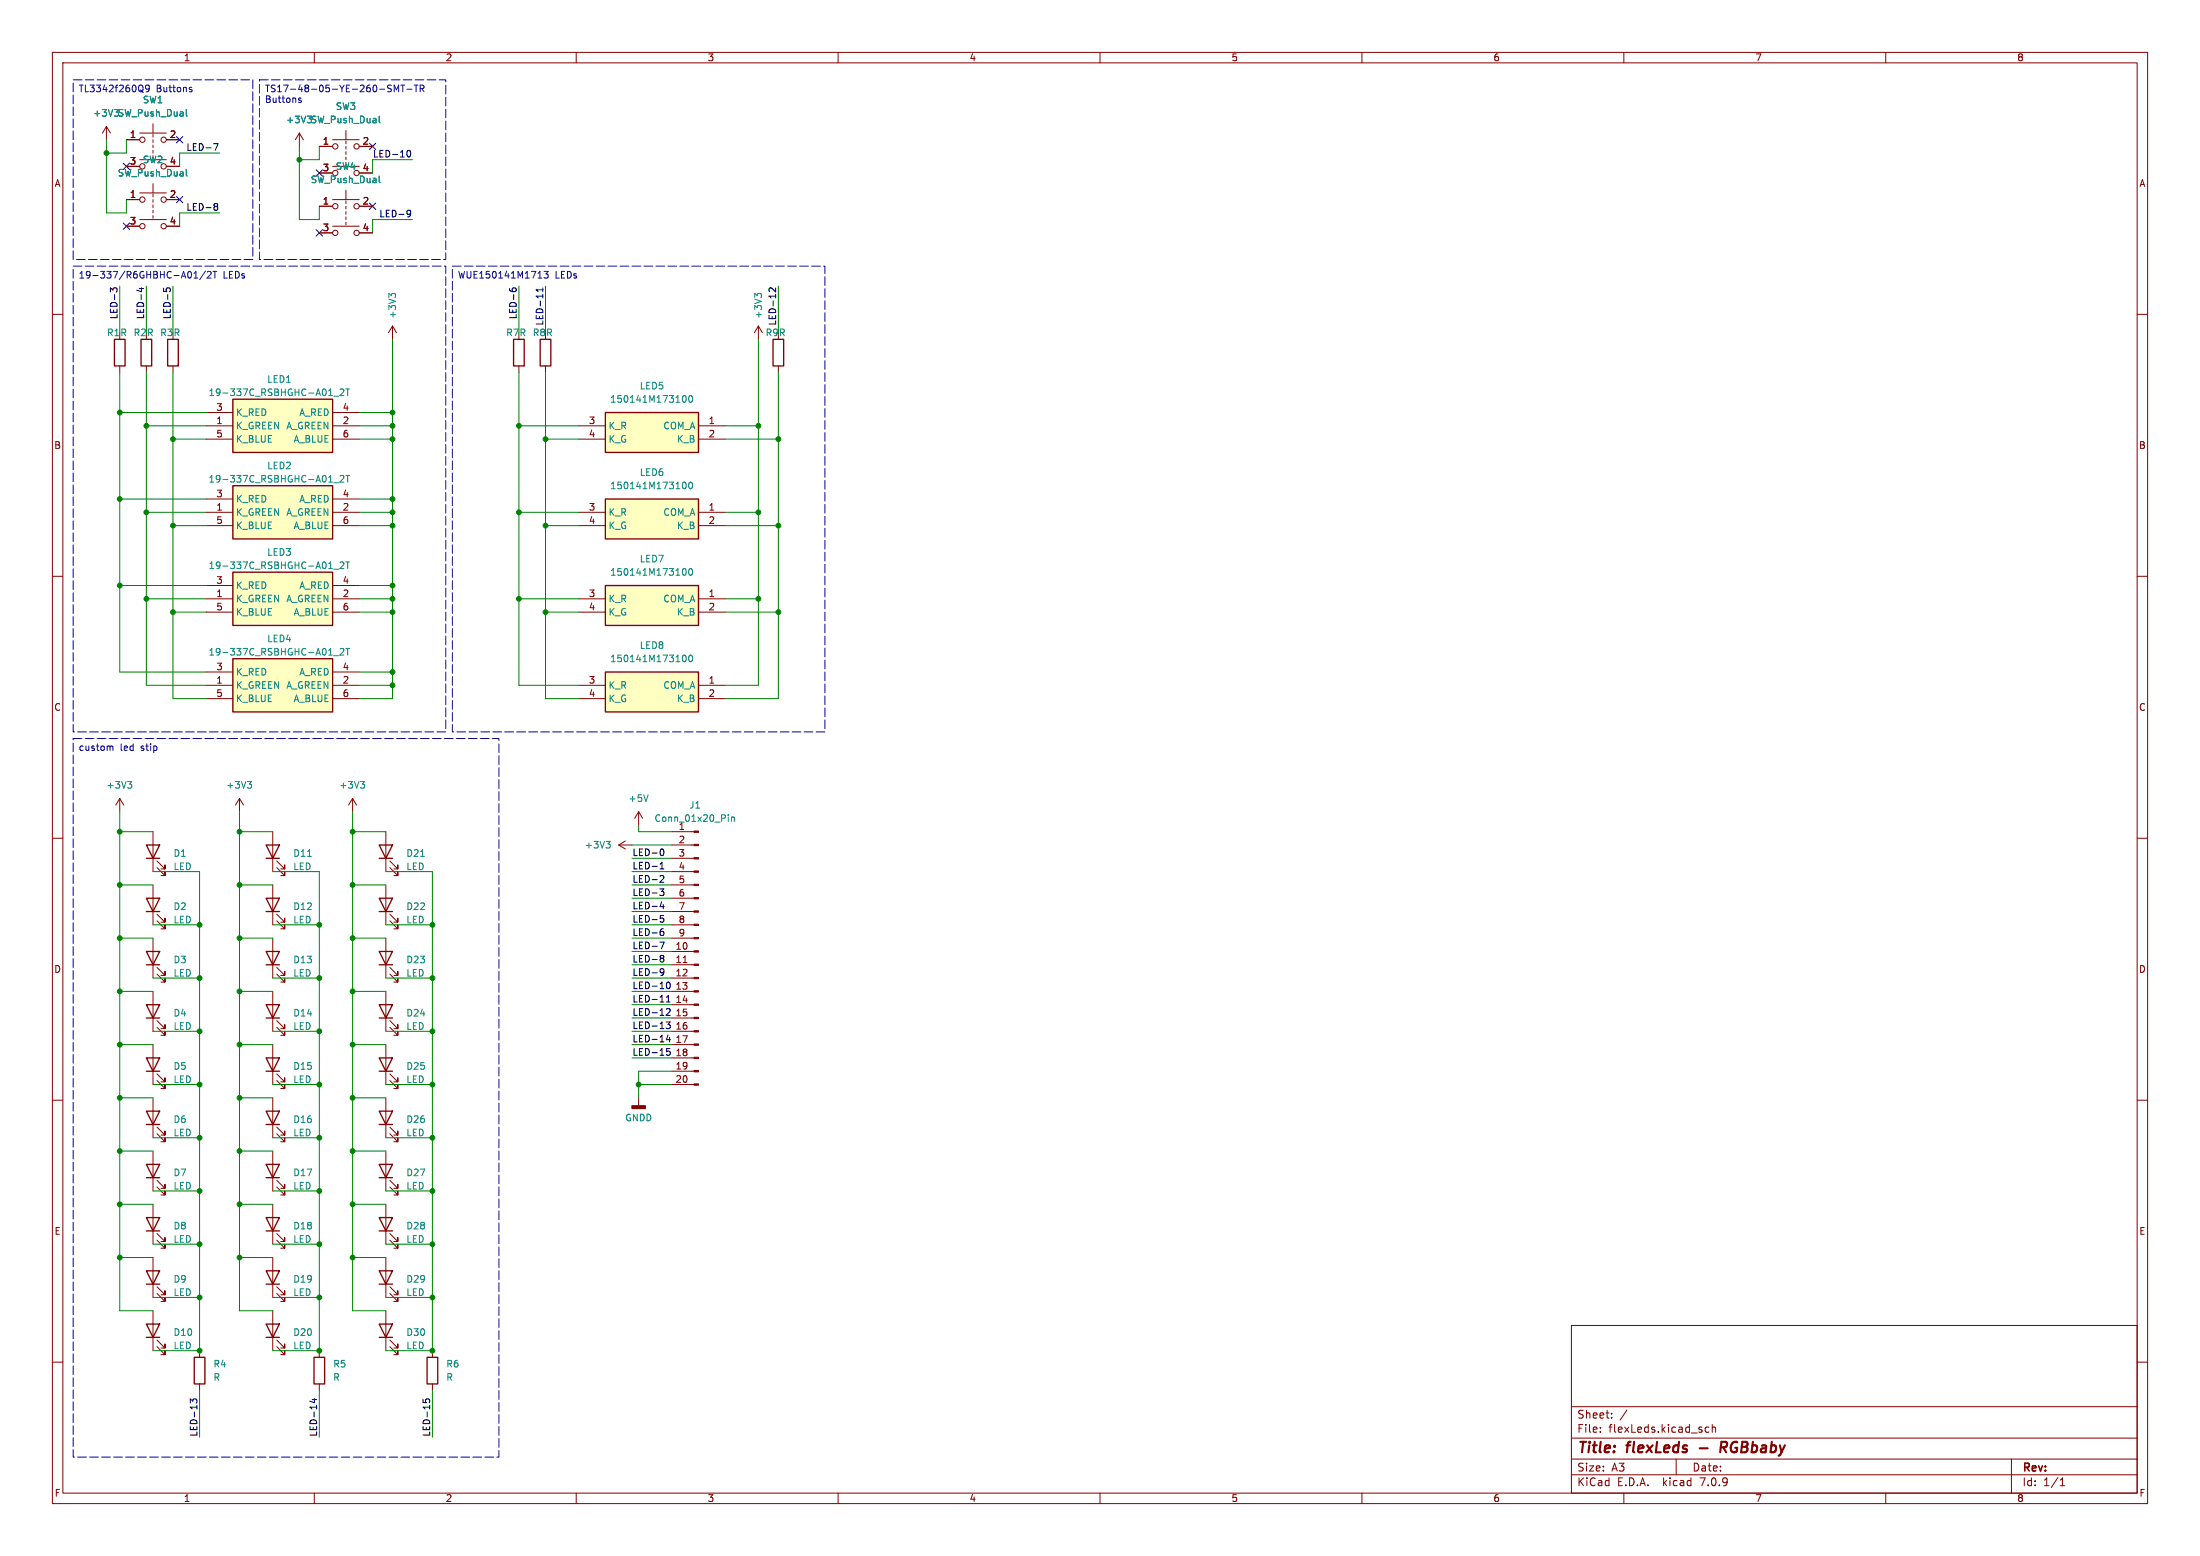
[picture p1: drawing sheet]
<svg xmlns="http://www.w3.org/2000/svg" width="420mm" height="297mm" viewBox="0 0 420 297" stroke-linecap="round" stroke-linejoin="round" font-family="sans-serif">
<g fill="none" stroke="#840000" stroke-width=".19">
<path d="M10 10h400v277h-400zM12 12h396v273h-396zM60 10v2M110 10v2M160 10v2M210 10v2M260 10v2M310 10v2M360 10v2M20.3 24.1l-.7 1.3M20.3 24.1v2.6M20.3 24.1l.8 1.3"/>
<path d="M24.1 31.8h2.6M24.1 26.7h2.6M24.1 38.1h2.6M26.7 36.8h5M26.7 30.5h5M26.7 25.4h5M29.2 23.6v1.8M29.2 25.7v.5M29.2 26.7v.5M29.2 27.7v.5M29.2 28.7v.5M29.2 35.1v1.7"/>
<path d="M29.2 37.1v.5M29.2 38.1v.5M29.2 39.1v.5M31.7 31.8h2.6M31.7 26.7h2.6M31.7 38.1h2.6M57.1 25.4l-.7 1.3M57.1 25.4v2.5M57.1 25.4l.8 1.3M61 27.9h2.5M61 33h2.5M61 39.4h2.5"/>
<path d="M63.5 31.8h5.1M63.5 26.7h5.1M63.5 38.1h5.1M66 24.9v1.8M66 26.9v.5M66 27.9v.5M66 29v.5M66 30v.5M66 36.3v1.8M66 38.4v.5M66 39.4v.5M68.6 27.9h2.5"/>
<path d="M68.6 33h2.5M68.6 39.4h2.5M10 60h2M24.1 43.2h2.6M26.7 41.9h5M29.2 40.1v.5M29.2 41.1v.6M31.7 43.2h2.6M61 44.5h2.5M63.5 43.2h5.1M66 40.4v.5M66 41.4v.5"/>
<path d="M66 42.4v.5M68.6 44.5h2.5M408 60h2M22.9 69.9v1.2M27.9 69.9v1.2M33 69.9v1.2M39.4 78.7h5M63.5 78.7h5.1M74.9 62.2l.8 1.3M74.9 62.2v2.6M74.9 62.2l-.7 1.3M99.1 69.9v1.2"/>
<path d="M104.1 69.9v1.2M144.8 62.2l.7 1.3M144.8 62.2v2.6M144.8 62.2l-.8 1.3M148.6 69.9v1.2M39.4 81.3h5M39.4 83.8h5M39.4 97.8h5M39.4 95.3h5M63.5 81.3h5.1M63.5 83.8h5.1M63.5 97.8h5.1"/>
<path d="M63.5 95.3h5.1M110.5 81.3h5.1M110.5 83.8h5.1M110.5 97.8h5.1M133.3 81.3h5.1M133.3 83.8h5.1M133.3 97.8h5.1M10 110h2M39.4 114.3h5M39.4 111.8h5M39.4 116.8h5M39.4 100.3h5"/>
<path d="M63.5 114.3h5.1M63.5 111.8h5.1M63.5 116.8h5.1M63.5 100.3h5.1M110.5 114.3h5.1M110.5 116.8h5.1M110.5 100.3h5.1M133.3 114.3h5.1M133.3 116.8h5.1M133.3 100.3h5.1M408 110h2M39.4 130.8h5"/>
<path d="M39.4 128.3h5M39.4 133.4h5M63.5 130.8h5.1M63.5 128.3h5.1M63.5 133.4h5.1M110.5 130.8h5.1M110.5 133.4h5.1M133.3 130.8h5.1M133.3 133.4h5.1M10 160h2M22.9 152.4v2.5M22.9 152.4l.7 1.3"/>
<path d="M22.9 152.4l-.8 1.3M29.2 158.8v7.6M45.7 152.4l.8 1.3M45.7 152.4v2.5M45.7 152.4l-.7 1.3M52.1 158.8v7.6M67.3 152.4l.8 1.3M67.3 152.4v2.5M67.3 152.4l-.8 1.3M73.7 158.8v7.6M121.9 154.9v2.6M121.9 154.9l-.7 1.3"/>
<path d="M121.9 154.9l.8 1.3M128.3 158.8h4.2M408 160h2M29.2 168.9v7.6M29.2 179.1v7.6M30 165.6l1.5 1.5v-.7v.7h-.8M30 164.3l1.5 1.6v-.8v.8h-.8M30 175.8l1.5 1.5v-.8v.8h-.8M30 174.5l1.5 1.5v-.7v.7h-.8M52.1 168.9v7.6M52.1 179.1v7.6M52.8 165.6l1.6 1.5v-.7v.7h-.8"/>
<path d="M52.8 164.3l1.6 1.6v-.8v.8h-.8M52.8 175.8l1.6 1.5v-.8v.8h-.8M52.8 174.5l1.6 1.5v-.7v.7h-.8M73.7 168.9v7.6M73.7 179.1v7.6M74.4 165.6l1.5 1.5v-.7v.7h-.7M74.4 164.3l1.5 1.6v-.8v.8h-.7M74.4 175.8l1.5 1.5v-.8v.8h-.7M74.4 174.5l1.5 1.5v-.7v.7h-.7M118.1 161.3l1.3 .8M118.1 161.3h2.5M119.4 160.5l-1.3 .8"/>
<path d="M128.3 161.3h4.2M128.3 179.1h4.2M128.3 176.5h4.2M128.3 174h4.2M128.3 171.5h4.2M128.3 168.9h4.2M128.3 166.4h4.2M128.3 163.8h4.2M29.2 189.2v7.7M29.2 199.4v7.6M30 196.1l1.5 1.5v-.7v.7h-.8M30 194.8l1.5 1.5v-.7v.7h-.8"/>
<path d="M30 185.9l1.5 1.6v-.8v.8h-.8M30 184.7l1.5 1.5v-.8v.8h-.8M52.1 189.2v7.7M52.1 199.4v7.6M52.8 185.9l1.6 1.6v-.8v.8h-.8M52.8 184.7l1.6 1.5v-.8v.8h-.8M52.8 196.1l1.6 1.5v-.7v.7h-.8M52.8 194.8l1.6 1.5v-.7v.7h-.8M73.7 189.2v7.7M73.7 199.4v7.6M74.4 196.1l1.5 1.5v-.7v.7h-.7M74.4 194.8l1.5 1.5v-.7v.7h-.7"/>
<path d="M74.4 185.9l1.5 1.6v-.8v.8h-.7M74.4 184.7l1.5 1.5v-.8v.8h-.7M128.3 199.4h4.2M128.3 196.9h4.2M128.3 194.3h4.2M128.3 191.8h4.2M128.3 189.2h4.2M128.3 186.7h4.2M128.3 184.2h4.2M128.3 181.6h4.2M130.4 183.7h.7M10 210h2"/>
<path d="M29.2 209.6v7.6M29.2 219.7v7.6M30 206.2l1.5 1.6v-.8v.8h-.8M30 205l1.5 1.5v-.8v.8h-.8M30 216.4l1.5 1.5v-.7v.7h-.8M30 215.1l1.5 1.6v-.8v.8h-.8M52.1 209.6v7.6M52.1 219.7v7.6M52.8 206.2l1.6 1.6v-.8v.8h-.8M52.8 205l1.6 1.5v-.8v.8h-.8M52.8 216.4l1.6 1.5v-.7v.7h-.8M52.8 215.1l1.6 1.6v-.8v.8h-.8"/>
<path d="M73.7 209.6v7.6M73.7 219.7v7.6M74.4 206.2l1.5 1.6v-.8v.8h-.7M74.4 205l1.5 1.5v-.8v.8h-.7M74.4 216.4l1.5 1.5v-.7v.7h-.7M74.4 215.1l1.5 1.6v-.8v.8h-.7M121.9 209.6v1.5M128.3 207h4.2M128.3 204.5h4.2M128.3 201.9h4.2M408 210h2M29.2 229.9v7.6"/>
<path d="M30 226.6l1.5 1.5v-.8v.8h-.8M30 225.3l1.5 1.5v-.7v.7h-.8M30 236.7l1.5 1.6v-.8v.8h-.8M30 235.5l1.5 1.5v-.8v.8h-.8M52.1 229.9v7.6M52.8 236.7l1.6 1.6v-.8v.8h-.8M52.8 235.5l1.6 1.5v-.8v.8h-.8M52.8 226.6l1.6 1.5v-.8v.8h-.8M52.8 225.3l1.6 1.5v-.7v.7h-.8M73.7 229.9v7.6M74.4 236.7l1.5 1.6v-.8v.8h-.7M74.4 235.5l1.5 1.5v-.8v.8h-.7"/>
<path d="M74.4 226.6l1.5 1.5v-.8v.8h-.7M74.4 225.3l1.5 1.5v-.7v.7h-.7M10 260h2M29.2 240v7.6M29.2 250.2v7.6M30 246.9l1.5 1.5v-.8v.8h-.8M30 245.6l1.5 1.5v-.7v.7h-.8M30 257l1.5 1.6v-.8v.8h-.8M30 255.8l1.5 1.5v-.8v.8h-.8M38.1 257.8v1.3M52.1 240v7.6M52.1 250.2v7.6"/>
<path d="M52.8 246.9l1.6 1.5v-.8v.8h-.8M52.8 245.6l1.6 1.5v-.7v.7h-.8M52.8 257l1.6 1.6v-.8v.8h-.8M52.8 255.8l1.6 1.5v-.8v.8h-.8M61 257.8v1.3M73.7 240v7.6M73.7 250.2v7.6M74.4 257l1.5 1.6v-.8v.8h-.7M74.4 255.8l1.5 1.5v-.8v.8h-.7M74.4 246.9l1.5 1.5v-.8v.8h-.7M74.4 245.6l1.5 1.5v-.7v.7h-.7M82.5 257.8v1.3"/>
<path d="M300 253h108v32h-108zM408 260h2M38.1 264.2v1.2M61 264.2v1.2M82.5 264.2v1.2M300 278.5h108M300 274.5h108M300 268.5h108M305.5 273.2v.2M305.5 272.5v.1M307.7 270.5v.2M307.7 269.8v.1"/>
<path d="M310.6 269.1l-1.3 1.9M320 278.5v3M326.2 272.5l-.4-.1-.3 .3 .2 .6h.5M326.9 272.5l.2-.1 .3 .1 .1 .9M326.9 271.9v1.5M384 278.5v6.5M60 285v2M110 285v2M160 285v2M210 285v2M260 285v2M300 281.5h108"/>
<path d="M310 285v2M360 285v2M393.3 283.6h.9M393.3 282.5l.4-.4v1.5"/>
<circle cx="27.2" cy="31.8" r=".51"/>
<circle cx="27.2" cy="26.7" r=".51"/>
<circle cx="27.2" cy="38.1" r=".51"/>
<circle cx="31.2" cy="38.1" r=".51"/>
<circle cx="31.2" cy="31.8" r=".51"/>
<circle cx="31.2" cy="26.7" r=".51"/>
<circle cx="64" cy="33" r=".51"/>
<circle cx="64" cy="27.9" r=".51"/>
<circle cx="64" cy="39.4" r=".51"/>
<circle cx="68.1" cy="39.4" r=".51"/>
<circle cx="68.1" cy="27.9" r=".51"/>
<circle cx="68.1" cy="33" r=".51"/>
<circle cx="27.2" cy="43.2" r=".51"/>
<circle cx="31.2" cy="43.2" r=".51"/>
<circle cx="64" cy="44.5" r=".51"/>
<circle cx="68.1" cy="44.5" r=".51"/>
</g>
<path d="M324.5 276.4h1.5M329 276.3l.5 .9M329.4 275.2h-.8l-.2 2M329.5 276.2l-1 .1" fill="none" stroke="#840000" stroke-width=".4"/>
<g fill="none" stroke="#008484" stroke-width=".19">
<path d="M35.6 32.3v1.1l.1 .2M35.6 20.9v1.1l.1 .2M72.4 22.2v1.1l.2 .1M72.4 33.6v1.1l.2 .2M74.7 56.3l.3-.3h.3l.2 .3M74.7 56.4l-.5-.4v.8M144.6 56.4l-.5-.4v.8M144.6 56.3l.2-.3h.3l.3 .3M63.7 75.6h1M64.9 74.4l.5-.2 .2 .4-.7 .9h.7M66 74.2h.7M66.4 74.2v1.3"/>
<path d="M130.4 75.6l.2-.1a.68 .68 0 0 1 .4 .6 .68 .68 0 0 1-.4 .7l-.3-.5zM131.6 75.6l.2-.1a.68 .68 0 0 1 .4 .6 .68 .68 0 0 1-.4 .7l-.3-.5zM63.7 92.1h1M64.9 90.9l.5-.2 .2 .4-.7 .9h.7M66 90.7h.7M66.4 90.7v1.3M130.4 92.1l.2-.1a.68 .68 0 0 1 .4 .7 .68 .68 0 0 1-.4 .6l-.3-.5zM131.6 92.1l.2-.1a.68 .68 0 0 1 .4 .7 .68 .68 0 0 1-.4 .6l-.3-.5zM63.7 108.7h1M64.9 107.4l.5-.1 .2 .3-.7 .9h.7M66 107.3h.7M66.4 107.3v1.2"/>
<path d="M130.4 108.7l.2-.2a.68 .68 0 0 1 .4 .7 .68 .68 0 0 1-.4 .6l-.3-.5zM131.6 108.7l.2-.2a.68 .68 0 0 1 .4 .7 .68 .68 0 0 1-.4 .6l-.3-.5zM63.7 125.2h1M64.9 123.9l.5-.1 .2 .3-.7 .9h.7M66 123.8h.7M66.4 123.8v1.2M130.4 125.2l.2-.2a.68 .68 0 0 1 .4 .7 .68 .68 0 0 1-.4 .6l-.3-.5zM131.6 125.2l.2-.2a.68 .68 0 0 1 .4 .7 .68 .68 0 0 1-.4 .6l-.3-.5zM24.4 149.2h.8l-.5 .5M24.9 149.7l.3 .2v.3l-.3 .2M47.2 149.2h.8l-.4 .5M47.8 149.7l.2 .2v.3l-.2 .2"/>
<path d="M68.8 149.2h.8l-.4 .5M69.4 149.7l.2 .2v.3l-.2 .2M123.7 151.7l-.4 1.3M139 155.5v.1M139 155.9v.9M139.6 155.9v.9M139.6 156.1l.2-.2 .3 .1 .1 .8M58.7 163.5h.7M80.3 163.5h.7M115.7 160.6h.8l-.4 .5M116.2 161.1l.3 .2v.3l-.3 .3"/>
</g>
<g fill="none" stroke="#840000" stroke-width=".25">
<path d="M21.8 64.8h2.1v5.1h-2.1zM26.9 64.8h2.1v5.1h-2.1zM32 64.8h2v5.1h-2zM44.4 76.2h19.1v10.2h-19.1zM98 64.8h2.1v5.1h-2.1zM103.1 64.8h2.1v5.1h-2.1zM115.6 78.7h17.7v7.7h-17.7zM147.6 64.8h2v5.1h-2zM44.4 92.7h19.1v10.2h-19.1zM115.6 95.3h17.7v7.6h-17.7zM44.4 109.2h19.1v10.2h-19.1zM115.6 111.8h17.7v7.6h-17.7z"/>
<path d="M44.4 125.7h19.1v10.2h-19.1zM115.6 128.3h17.7v7.6h-17.7zM27.9 161.3h2.6l-1.3 2.5zM27.9 171.5h2.6l-1.3 2.5zM27.9 163.8h2.6M27.9 174h2.6M50.8 161.3h2.5l-1.2 2.5zM50.8 171.5h2.5l-1.2 2.5zM50.8 163.8h2.5M50.8 174h2.5M72.4 161.3h2.5l-1.2 2.5zM72.4 171.5h2.5l-1.2 2.5z"/>
<path d="M72.4 163.8h2.5M72.4 174h2.5M27.9 191.8h2.6l-1.3 2.5zM27.9 181.6h2.6l-1.3 2.6zM27.9 194.3h2.6M27.9 184.2h2.6M50.8 181.6h2.5l-1.2 2.6zM50.8 191.8h2.5l-1.2 2.5zM50.8 194.3h2.5M50.8 184.2h2.5M72.4 191.8h2.5l-1.2 2.5zM72.4 181.6h2.5l-1.2 2.6z"/>
<path d="M72.4 194.3h2.5M72.4 184.2h2.5M27.9 201.9h2.6l-1.3 2.6zM27.9 212.1h2.6l-1.3 2.5zM27.9 204.5h2.6M27.9 214.6h2.6M50.8 201.9h2.5l-1.2 2.6zM50.8 212.1h2.5l-1.2 2.5zM50.8 204.5h2.5M50.8 214.6h2.5M72.4 201.9h2.5l-1.2 2.6zM72.4 212.1h2.5l-1.2 2.5z"/>
<path d="M72.4 204.5h2.5M72.4 214.6h2.5M27.9 222.2h2.6l-1.3 2.6zM27.9 232.4h2.6l-1.3 2.5zM27.9 234.9h2.6M27.9 224.8h2.6M50.8 232.4h2.5l-1.2 2.5zM50.8 222.2h2.5l-1.2 2.6zM50.8 234.9h2.5M50.8 224.8h2.5M72.4 232.4h2.5l-1.2 2.5zM72.4 222.2h2.5l-1.2 2.6z"/>
<path d="M72.4 234.9h2.5M72.4 224.8h2.5M27.9 242.6h2.6l-1.3 2.5zM27.9 252.7h2.6l-1.3 2.6zM27.9 245.1h2.6M27.9 255.3h2.6M37.1 259.1h2v5.1h-2zM50.8 242.6h2.5l-1.2 2.5zM50.8 252.7h2.5l-1.2 2.6zM50.8 245.1h2.5M50.8 255.3h2.5M59.9 259.1h2.1v5.1h-2.1z"/>
<path d="M72.4 252.7h2.5l-1.2 2.6zM72.4 242.6h2.5l-1.2 2.5zM72.4 245.1h2.5M72.4 255.3h2.5M81.5 259.1h2.1v5.1h-2.1z"/>
</g>
<g fill="#ffffc2" stroke="#ffffc2" stroke-width=".19">
<path d="M115.6 78.7h17.7v7.7h-17.7z"/>
<path d="M44.4 109.2h19.1v10.2h-19.1z"/>
<path d="M44.4 125.7h19.1v10.2h-19.1z"/>
<path d="M44.4 76.2h19.1v10.2h-19.1z"/>
<path d="M44.4 92.7h19.1v10.2h-19.1z"/>
<path d="M115.6 95.3h17.7v7.6h-17.7z"/>
<path d="M115.6 111.8h17.7v7.6h-17.7z"/>
<path d="M115.6 128.3h17.7v7.6h-17.7z"/>
</g>
<path d="M120.6 211.1h2.6v.5h-2.6z" fill="#840000" stroke="#840000" stroke-width=".25"/>
<g fill="#840000" stroke="#840000" stroke-width=".19">
<path d="M132.5 206.9h.8v.2h-.8z"/>
<path d="M132.5 204.3h.8v.3h-.8z"/>
<path d="M132.5 201.8h.8v.3h-.8z"/>
<path d="M132.5 199.3h.8v.2h-.8z"/>
<path d="M132.5 196.7h.8v.3h-.8z"/>
<path d="M132.5 194.2h.8v.2h-.8z"/>
<path d="M132.5 191.6h.8v.3h-.8z"/>
<path d="M132.5 189.1h.8v.3h-.8z"/>
<path d="M132.5 186.6h.8v.2h-.8z"/>
<path d="M132.5 184h.8v.3h-.8z"/>
<path d="M132.5 181.5h.8v.2h-.8z"/>
<path d="M132.5 178.9h.8v.3h-.8z"/>
<path d="M132.5 176.4h.8v.3h-.8z"/>
<path d="M132.5 173.9h.8v.2h-.8z"/>
<path d="M132.5 171.3h.8v.3h-.8z"/>
<path d="M132.5 168.8h.8v.2h-.8z"/>
<path d="M132.5 166.2h.8v.3h-.8z"/>
<path d="M132.5 163.7h.8v.3h-.8z"/>
<path d="M132.5 161.2h.8v.2h-.8z"/>
<path d="M132.5 158.6h.8v.3h-.8z"/>
</g>
<g fill="none" stroke="#000" stroke-width=".19">
<path d="M40.8 27.4h.8l-.5 1.3M41 39.3l.1 .1M41 38.9h.3l.2 .1 .1 .2-.3 .2M41.1 39.4h.2M41.1 39.4l-.1 .1M41.3 39.4l.3 .2-.1 .4-.2 .1h-.3M77.9 28.8l.1-.1a.68 .68 0 0 1 .4 .6 .68 .68 0 0 1-.4 .7 .84 .84 0 0 1-.1-1.2zM22.3 55.6v-.4l-.2-.2h-.4l-.1 .4-.5-.4v.7M26.6 55.1h.8M27 54.9v.8l-.9-.3M31.2 55v.6M31.7 55.5v-.3l.3-.2 .4 .1 .1 .4"/>
<path d="M77.8 40.2l.4-.1 .2 .3a.84 .84 0 0 1-.4 1h-.2M78.4 40.7l-.2 .2h-.4M97.3 55.1l.1 .4M97.8 55.6v-.4l.2-.2 .5 .1v.5M103.6 55v.7M103.6 55.3h-1.2l.3 .4M148.1 55v.7l-.9-.7-.4 .2 .1 .5M126 179.8h.8l-.5 1.3M126 169.7h.7l-.4 .5 .4 .1v.4l-.2 .2h-.4M126 165.9h.7M126 165l.4-.4v1.3M126.1 174.7h.6"/>
<path d="M126.1 177.8h.4l.2 .2-.1 .5h-.5M126.2 167.1l.4 .1 .1 .3-.7 .9h.7M126.2 162.1l.1-.1a.68 .68 0 0 1 .5 .7 .68 .68 0 0 1-.5 .6h-.1M126.2 175.2h.3l.2 .3v.4l-.5 .1M126.3 172.1l-.3 1h.8M126.6 172.6v.9M126.6 177.3l-.4 .1M126.1 182.4h.4l.2 .1v.2l-.2 .2M126.1 185l.4-.1 .2 .2a.84 .84 0 0 1-.3 1.1h-.3M126.1 182.9h.2M126.3 182.9h.2M126.3 182.9l-.2 .1"/>
<path d="M126.5 182.9l.2 .3v.3l-.2 .1h-.4M126.7 185.5l-.2 .2-.4-.1M127.2 195.1h.7l-.4 .5 .4 .1v.5l-.2 .1-.5-.1M127.2 192.6l.5-.1 .2 .4-.7 .9h.7M127.2 191.3h.7M127.2 190.4l.4-.4v1.3M127.3 187.6l.2-.2a.68 .68 0 0 1 .5 .7 .68 .68 0 0 1-.5 .6l-.3-.5zM127.5 197.5l-.3 1h.8M127.8 198v.9M127.9 200.1h-.6l-.1 .7 .2-.2 .4 .1 .1 .2v.4l-.2 .1-.5-.1M36.3 267.8v-.8l.5 .4 .1-.3h.6l.1 .2-.1 .5M59.6 267.1h.8"/>
<path d="M60 267v.7l-.9-.3M80.8 267.1v.6h.6l-.1-.1v-.5l.2-.1 .4 .1 .1 .2-.1 .4"/>
</g>
<path d="M14 15.2h34.3v34.3h-34.3zM49.5 15.2h35.6v34.3h-35.6zM14 50.8h71.1v88.9h-71.1zM86.4 50.8h71.1v88.9h-71.1zM14 141h81.2v137.1h-81.2z" fill="none" stroke="#0000c2" stroke-width=".19" stroke-dasharray="1.7 .6"/>
<g fill="none" stroke="#0000c2" stroke-width=".19">
<path d="M27.2 17.6h.2M27.2 16.4v.9M28.5 16.8l-.2 .2h-.3l-.2-.2v-.3l.2-.3 .4 .1 .1 .2a.84 .84 0 0 1-.4 1h-.2M36.3 17.1l.3 .1 .1 .1-.2 .2h-.3M36.3 16.7h.3M57 19l.5 .3-.1 .3-.4-.1M57.5 18.8l-.3-.1-.2 .2M74.1 16.8l.5 .2 .1 .3-.2 .2h-.5M74.1 16.3h.6M75.3 17.5v-1.3l.4 1 .4-1v1.3M76.5 16.2h.8M76.9 16.2v1.3"/>
<path d="M77.7 17h.9M79.1 16.2h.7M79.4 16.2v1.3M80.2 16.9h.6l.1-.2v-.3l-.7-.2v1.3M80.5 16.9l.4 .6M36.4 51.9l.2 .4-.2 .7M37 53.1h.8M37 52.2l.4-.4v1.3M39.2 51.7l-1.1 1.7M39.6 51.9l.5-.1 .2 .4-.8 .9h.8M40.7 51.8h.7M41 51.8v1.3"/>
<path d="M102.7 53.1h.7M103.9 51.8h.7l-.4 .5 .4 .1v.6l-.2 .1-.5-.1M21.1 142.5h.4l.1 .7"/>
</g>
<g fill="none" stroke="#008400" stroke-width=".19">
<path d="M20.3 26.7v13.9h3.8v-2.5M24.1 26.7v2.5h-3.8M41.9 29.2h-7.6v2.6M57.1 27.9v14h3.9v-2.5M61 27.9v2.6h-3.9M78.7 30.5h-7.6v2.5M22.9 54.6v8.9M27.9 54.6v8.9M33 54.6v8.9M41.9 40.6h-7.6v2.6M78.7 41.9h-7.6v2.6M99.1 54.6v8.9"/>
<path d="M104.1 54.6v8.9M148.6 54.6v8.9M22.9 71.1v57.2h16.5M22.9 78.7h16.5M27.9 71.1v59.7h11.5M33 71.1v62.3h6.4M68.6 78.7h6.3M74.9 64.8v68.6h-6.3M99.1 71.1v59.7h11.4M104.1 71.1v62.3h6.4M144.8 64.8v66h-6.4M148.6 71.1v62.3h-10.2"/>
<path d="M22.9 95.3h16.5M27.9 81.3h11.5M27.9 97.8h11.5M33 83.8h6.4M68.6 83.8h6.3M68.6 81.3h6.3M68.6 97.8h6.3M68.6 95.3h6.3M99.1 81.3h11.4M99.1 97.8h11.4M104.1 83.8h6.4M138.4 83.8h10.2"/>
<path d="M138.4 81.3h6.4M138.4 97.8h6.4M22.9 111.8h16.5M27.9 114.3h11.5M33 100.3h6.4M33 116.8h6.4M68.6 100.3h6.3M68.6 114.3h6.3M68.6 116.8h6.3M68.6 111.8h6.3M99.1 114.3h11.4M104.1 100.3h6.4"/>
<path d="M104.1 116.8h6.4M138.4 100.3h10.2M138.4 114.3h6.4M138.4 116.8h10.2M68.6 130.8h6.3M68.6 128.3h6.3M22.9 158.8h6.3M22.9 154.9v95.3h6.3M45.7 158.8h6.4M45.7 154.9v95.3h6.4M67.3 154.9v95.3h6.4M67.3 158.8h6.4"/>
<path d="M121.9 157.5v1.3h6.4M22.9 179.1h6.3M22.9 168.9h6.3M29.2 166.4h8.9v91.4h-8.9M29.2 176.5h8.9M45.7 179.1h6.4M45.7 168.9h6.4M52.1 166.4h8.9v91.4h-8.9M52.1 176.5h8.9M67.3 179.1h6.4M67.3 168.9h6.4M73.7 166.4h8.8v91.4h-8.8"/>
<path d="M73.7 176.5h8.8M120.6 166.4h7.7M120.6 179.1h7.7M120.6 168.9h7.7M120.6 176.5h7.7M120.6 171.5h7.7M120.6 174h7.7M120.6 161.3h7.7M120.6 163.8h7.7M22.9 199.4h6.3M22.9 189.2h6.3M29.2 196.9h8.9"/>
<path d="M29.2 186.7h8.9M45.7 199.4h6.4M45.7 189.2h6.4M52.1 196.9h8.9M52.1 186.7h8.9M67.3 199.4h6.4M67.3 189.2h6.4M73.7 196.9h8.8M73.7 186.7h8.8M120.6 196.9h7.7M120.6 199.4h7.7M120.6 189.2h7.7"/>
<path d="M120.6 186.7h7.7M120.6 181.6h7.7M120.6 184.2h7.7M120.6 191.8h7.7M120.6 194.3h7.7M22.9 209.6h6.3M22.9 219.7h6.3M29.2 217.2h8.9M29.2 207h8.9M45.7 209.6h6.4M45.7 219.7h6.4M52.1 217.2h8.9"/>
<path d="M52.1 207h8.9M67.3 209.6h6.4M67.3 219.7h6.4M73.7 217.2h8.8M73.7 207h8.8M120.6 201.9h7.7M121.9 207h6.4M128.3 204.5h-6.4v5.1M22.9 229.9h6.3M29.2 227.3h8.9M29.2 237.5h8.9M45.7 229.9h6.4"/>
<path d="M52.1 227.3h8.9M52.1 237.5h8.9M67.3 229.9h6.4M73.7 227.3h8.8M73.7 237.5h8.8M22.9 240h6.3M29.2 247.6h8.9M45.7 240h6.4M52.1 247.6h8.9M67.3 240h6.4M73.7 247.6h8.8M38.1 265.4v8.9"/>
<path d="M61 265.4v8.9M82.5 265.4v8.9"/>
</g>
<g fill="none" stroke="#000084" stroke-width=".19">
<path d="M23.5 31.1l1.2 1.3M24.7 31.1l-1.2 1.3M33.7 26.1l1.2 1.2M33.7 37.5l1.2 1.2M34.9 26.1l-1.2 1.2M34.9 37.5l-1.2 1.2M60.4 32.4l1.2 1.2M61.6 32.4l-1.2 1.2M70.5 38.8l1.2 1.2M70.5 27.3l1.2 1.2M71.7 38.8l-1.2 1.2M71.7 27.3l-1.2 1.2"/>
<path d="M23.5 42.6l1.2 1.2M24.7 42.6l-1.2 1.2M60.4 43.8l1.2 1.3M61.6 43.8l-1.2 1.3"/>
</g>
<g fill="#008400" stroke="#008400" stroke-width=".19">
<circle cx="74.9" cy="97.8" r=".46"/>
<circle cx="74.9" cy="100.3" r=".46"/>
<circle cx="74.9" cy="95.3" r=".46"/>
<circle cx="74.9" cy="114.3" r=".46"/>
<circle cx="74.9" cy="111.8" r=".46"/>
<circle cx="99.1" cy="114.3" r=".46"/>
<circle cx="74.9" cy="116.8" r=".46"/>
<circle cx="99.1" cy="81.3" r=".46"/>
<circle cx="99.1" cy="97.8" r=".46"/>
<circle cx="74.9" cy="78.7" r=".46"/>
<circle cx="74.9" cy="81.3" r=".46"/>
<circle cx="74.9" cy="83.8" r=".46"/>
<circle cx="20.3" cy="29.2" r=".46"/>
<circle cx="57.1" cy="30.5" r=".46"/>
<circle cx="67.3" cy="158.8" r=".46"/>
<circle cx="74.9" cy="130.8" r=".46"/>
<circle cx="74.9" cy="128.3" r=".46"/>
<circle cx="45.7" cy="158.8" r=".46"/>
<circle cx="22.9" cy="158.8" r=".46"/>
<circle cx="22.9" cy="168.9" r=".46"/>
<circle cx="148.6" cy="100.3" r=".46"/>
<circle cx="104.1" cy="116.8" r=".46"/>
<circle cx="104.1" cy="100.3" r=".46"/>
<circle cx="104.1" cy="83.8" r=".46"/>
<circle cx="148.6" cy="83.8" r=".46"/>
<circle cx="144.8" cy="97.8" r=".46"/>
<circle cx="148.6" cy="116.8" r=".46"/>
<circle cx="144.8" cy="114.3" r=".46"/>
<circle cx="144.8" cy="81.3" r=".46"/>
<circle cx="22.9" cy="78.7" r=".46"/>
<circle cx="33" cy="83.8" r=".46"/>
<circle cx="27.9" cy="81.3" r=".46"/>
<circle cx="22.9" cy="111.8" r=".46"/>
<circle cx="22.9" cy="95.3" r=".46"/>
<circle cx="27.9" cy="97.8" r=".46"/>
<circle cx="33" cy="100.3" r=".46"/>
<circle cx="33" cy="116.8" r=".46"/>
<circle cx="27.9" cy="114.3" r=".46"/>
<circle cx="45.7" cy="209.6" r=".46"/>
<circle cx="82.5" cy="227.3" r=".46"/>
<circle cx="45.7" cy="219.7" r=".46"/>
<circle cx="45.7" cy="199.4" r=".46"/>
<circle cx="82.5" cy="237.5" r=".46"/>
<circle cx="67.3" cy="229.9" r=".46"/>
<circle cx="67.3" cy="219.7" r=".46"/>
<circle cx="82.5" cy="217.2" r=".46"/>
<circle cx="67.3" cy="209.6" r=".46"/>
<circle cx="61" cy="217.2" r=".46"/>
<circle cx="61" cy="207" r=".46"/>
<circle cx="67.3" cy="199.4" r=".46"/>
<circle cx="61" cy="196.9" r=".46"/>
<circle cx="22.9" cy="199.4" r=".46"/>
<circle cx="82.5" cy="196.9" r=".46"/>
<circle cx="82.5" cy="186.7" r=".46"/>
<circle cx="82.5" cy="176.5" r=".46"/>
<circle cx="61" cy="186.7" r=".46"/>
<circle cx="82.5" cy="207" r=".46"/>
<circle cx="38.1" cy="207" r=".46"/>
<circle cx="38.1" cy="196.9" r=".46"/>
<circle cx="22.9" cy="189.2" r=".46"/>
<circle cx="22.9" cy="179.1" r=".46"/>
<circle cx="67.3" cy="179.1" r=".46"/>
<circle cx="67.3" cy="189.2" r=".46"/>
<circle cx="61" cy="176.5" r=".46"/>
<circle cx="45.7" cy="168.9" r=".46"/>
<circle cx="38.1" cy="186.7" r=".46"/>
<circle cx="38.1" cy="176.5" r=".46"/>
<circle cx="67.3" cy="168.9" r=".46"/>
<circle cx="45.7" cy="189.2" r=".46"/>
<circle cx="45.7" cy="179.1" r=".46"/>
<circle cx="38.1" cy="237.5" r=".46"/>
<circle cx="45.7" cy="229.9" r=".46"/>
<circle cx="45.7" cy="240" r=".46"/>
<circle cx="61" cy="227.3" r=".46"/>
<circle cx="61" cy="237.5" r=".46"/>
<circle cx="61" cy="257.8" r=".46"/>
<circle cx="61" cy="247.6" r=".46"/>
<circle cx="38.1" cy="247.6" r=".46"/>
<circle cx="38.1" cy="257.8" r=".46"/>
<circle cx="22.9" cy="240" r=".46"/>
<circle cx="22.9" cy="229.9" r=".46"/>
<circle cx="121.9" cy="207" r=".46"/>
<circle cx="82.5" cy="257.8" r=".46"/>
<circle cx="82.5" cy="247.6" r=".46"/>
<circle cx="67.3" cy="240" r=".46"/>
<circle cx="38.1" cy="227.3" r=".46"/>
<circle cx="38.1" cy="217.2" r=".46"/>
<circle cx="22.9" cy="209.6" r=".46"/>
<circle cx="22.9" cy="219.7" r=".46"/>
</g>
<g font-size="2.8" fill="#840000">
<text x="301" y="277.9">Title:</text>
<text x="310.6" y="277.9">flexLeds</text>
<text x="330.1" y="277.9">RGBbaby</text>
</g>
<g font-size="2.1" fill="#840000">
<text x="301" y="273.7">File:</text>
<text x="301" y="271">Sheet:</text>
<text x="307.1" y="273.7">flexLeds.kicad_sch</text>
<text x="301" y="281.1">Size:</text>
<text x="307.6" y="281.1">A3</text>
<text x="323" y="281.1">Date:</text>
<text x="386" y="281.3">Rev:</text>
<text x="301" y="283.9">KiCad</text>
<text x="308.7" y="283.9">E.D.A.</text>
<text x="317.6" y="283.9">kicad</text>
<text x="324.8" y="283.9">7.0.9</text>
<text x="386" y="283.9">Id:</text>
<text x="390.1" y="283.9">1/1</text>
</g>
<g font-size="1.8" fill="#840000">
<text x="35" y="11.9">1</text>
<text x="85" y="11.9">2</text>
<text x="135" y="11.9">3</text>
<text x="185" y="11.9">4</text>
<text x="235" y="11.9">5</text>
<text x="285" y="11.9">6</text>
<text x="335" y="11.9">7</text>
<text x="385" y="11.9">8</text>
<text x="24.7" y="26.4">1</text>
<text x="32.3" y="26.4">2</text>
<text x="61.5" y="27.7">1</text>
<text x="69.1" y="27.7">2</text>
<text x="10.3" y="35.9">A</text>
<text x="24.7" y="31.5">3</text>
<text x="32.3" y="31.5">4</text>
<text x="61.5" y="32.8">3</text>
<text x="69.1" y="32.8">4</text>
<text x="408.3" y="35.9">A</text>
<text x="24.7" y="37.8">1</text>
<text x="32.3" y="37.8">2</text>
<text x="61.5" y="39.1">1</text>
<text x="69.1" y="39.1">2</text>
<text x="24.7" y="42.9">3</text>
<text x="32.3" y="42.9">4</text>
<text x="61.5" y="44.2">3</text>
<text x="69.1" y="44.2">4</text>
<text x="41.2" y="81">1</text>
<text x="41.2" y="78.5">3</text>
<text x="41.2" y="83.6">5</text>
<text x="65.3" y="81">2</text>
<text x="65.3" y="78.5">4</text>
<text x="65.3" y="83.6">6</text>
<text x="112.3" y="81">3</text>
<text x="112.3" y="83.6">4</text>
<text x="135.2" y="81">1</text>
<text x="135.2" y="83.6">2</text>
<text x="10.3" y="85.9">B</text>
<text x="408.2" y="85.9">B</text>
<text x="41.2" y="95">3</text>
<text x="65.3" y="95">4</text>
<text x="41.2" y="97.5">1</text>
<text x="41.2" y="100.1">5</text>
<text x="65.3" y="97.5">2</text>
<text x="65.3" y="100.1">6</text>
<text x="112.3" y="97.5">3</text>
<text x="112.3" y="100.1">4</text>
<text x="135.2" y="97.5">1</text>
<text x="135.2" y="100.1">2</text>
<text x="41.2" y="111.5">3</text>
<text x="65.3" y="111.5">4</text>
<text x="41.2" y="114">1</text>
<text x="41.2" y="116.6">5</text>
<text x="65.3" y="114">2</text>
<text x="65.3" y="116.6">6</text>
<text x="112.3" y="114">3</text>
<text x="112.3" y="116.6">4</text>
<text x="135.2" y="114">1</text>
<text x="135.2" y="116.6">2</text>
<text x="41.2" y="130.6">1</text>
<text x="41.2" y="128">3</text>
<text x="65.3" y="130.6">2</text>
<text x="65.3" y="128">4</text>
<text x="112.3" y="130.6">3</text>
<text x="135.2" y="130.6">1</text>
<text x="10.3" y="135.9">C</text>
<text x="41.2" y="133.1">5</text>
<text x="65.3" y="133.1">6</text>
<text x="112.3" y="133.1">4</text>
<text x="135.2" y="133.1">2</text>
<text x="408.2" y="135.9">C</text>
<text x="129.5" y="161">2</text>
<text x="129.5" y="163.6">3</text>
<text x="129.5" y="166.1">4</text>
<text x="129.5" y="168.7">5</text>
<text x="129.5" y="171.2">6</text>
<text x="129.5" y="173.7">7</text>
<text x="129.5" y="176.3">8</text>
<text x="129.5" y="178.8">9</text>
<text x="10.3" y="185.9">D</text>
<text x="128.9" y="181.4">10</text>
<text x="128.9" y="183.9">11</text>
<text x="408.2" y="185.9">D</text>
<text x="128.9" y="186.4">12</text>
<text x="128.9" y="189">13</text>
<text x="128.9" y="191.5">14</text>
<text x="128.9" y="194.1">15</text>
<text x="128.9" y="196.6">16</text>
<text x="128.9" y="199.1">17</text>
<text x="128.9" y="201.7">18</text>
<text x="128.9" y="204.2">19</text>
<text x="128.9" y="206.8">20</text>
<text x="10.3" y="235.9">E</text>
<text x="408.3" y="235.9">E</text>
<text x="10.3" y="285.9">F</text>
<text x="35" y="286.9">1</text>
<text x="85" y="286.9">2</text>
<text x="135" y="286.9">3</text>
<text x="185" y="286.9">4</text>
<text x="235" y="286.9">5</text>
<text x="285" y="286.9">6</text>
<text x="335" y="286.9">7</text>
<text x="385" y="286.9">8</text>
<text x="408.3" y="285.9">F</text>
</g>
<g font-size="1.8" fill="#0000c2">
<text x="14.9" y="17.9">TL3342f260Q9</text>
<text x="29.8" y="17.9">Buttons</text>
<text x="50.5" y="17.9">TS17-48-05-YE-260-SMT-TR</text>
<text x="50.5" y="20">Buttons</text>
<text x="14.9" y="53.5">19-337/R6GHBHC-A01/2T</text>
<text x="42.6" y="53.5">LEDs</text>
<text x="87.3" y="53.5">WUE150141M1713</text>
<text x="106" y="53.5">LEDs</text>
<text x="14.9" y="143.6">custom</text>
<text x="22.9" y="143.6">led</text>
<text x="27" y="143.6">stip</text>
</g>
<g font-size="1.8" fill="#008484">
<text x="17.7" y="22.5">+3V3 SW_Push_Dual</text>
<text x="27.2" y="19.9">SW1</text>
<text x="54.5" y="23.7">+3V3 SW_Push_Dual</text>
<text x="64" y="21.2">SW3</text>
<text x="22.4" y="33.9">SW_Push_Dual</text>
<text x="27.2" y="31.3">SW2</text>
<text x="59.2" y="35.2">SW_Push_Dual</text>
<text x="64" y="32.6">SW4</text>
<text x="20.3" y="64.4">R1R</text>
<text x="25.4" y="64.4">R2R</text>
<text x="30.5" y="64.4">R3R</text>
<text x="75.8" y="61" transform="rotate(-90 75.8 61)">+3V3</text>
<text x="96.5" y="64.4">R7R</text>
<text x="101.6" y="64.4">R8R</text>
<text x="145.6" y="61" transform="rotate(-90 145.6 61)">+3V3</text>
<text x="146.1" y="64.4">R9R</text>
<text x="39.7" y="75.8">19-337C_RSBHGHC-A01_2T</text>
<text x="50.9" y="73.3">LED1</text>
<text x="116.4" y="77.1">150141M173100</text>
<text x="122" y="74.5">LED5</text>
<text x="45" y="82.1">K_GREEN A_GREEN</text>
<text x="45" y="79.6">K_RED</text>
<text x="57" y="79.6">A_RED</text>
<text x="116.1" y="82.1">K_R</text>
<text x="126.5" y="82.1">COM_A</text>
<text x="45" y="84.7">K_BLUE</text>
<text x="50.9" y="89.8">LED2</text>
<text x="56" y="84.7">A_BLUE</text>
<text x="116.1" y="84.7">K_G</text>
<text x="129.1" y="84.7">K_B</text>
<text x="39.7" y="92.3">19-337C_RSBHGHC-A01_2T</text>
<text x="116.4" y="93.6">150141M173100</text>
<text x="122" y="91">LED6</text>
<text x="45" y="98.7">K_GREEN A_GREEN</text>
<text x="45" y="96.1">K_RED</text>
<text x="45" y="101.2">K_BLUE</text>
<text x="56" y="101.2">A_BLUE</text>
<text x="57" y="96.1">A_RED</text>
<text x="116.1" y="98.7">K_R</text>
<text x="116.1" y="101.2">K_G</text>
<text x="126.5" y="98.7">COM_A</text>
<text x="129.1" y="101.2">K_B</text>
<text x="50.9" y="106.3">LED3</text>
<text x="122" y="107.5">LED7</text>
<text x="39.7" y="108.8">19-337C_RSBHGHC-A01_2T</text>
<text x="45" y="112.6">K_RED</text>
<text x="57" y="112.6">A_RED</text>
<text x="116.4" y="110.1">150141M173100</text>
<text x="45" y="115.2">K_GREEN A_GREEN</text>
<text x="45" y="117.7">K_BLUE</text>
<text x="56" y="117.7">A_BLUE</text>
<text x="116.1" y="115.2">K_R</text>
<text x="116.1" y="117.7">K_G</text>
<text x="126.5" y="115.2">COM_A</text>
<text x="129.1" y="117.7">K_B</text>
<text x="39.7" y="125.3">19-337C_RSBHGHC-A01_2T</text>
<text x="50.9" y="122.8">LED4</text>
<text x="122" y="124.1">LED8</text>
<text x="45" y="131.7">K_GREEN A_GREEN</text>
<text x="45" y="129.1">K_RED</text>
<text x="57" y="129.1">A_RED</text>
<text x="116.1" y="131.7">K_R</text>
<text x="116.4" y="126.6">150141M173100</text>
<text x="126.5" y="131.7">COM_A</text>
<text x="45" y="134.2">K_BLUE</text>
<text x="56" y="134.2">A_BLUE</text>
<text x="116.1" y="134.2">K_G</text>
<text x="129.1" y="134.2">K_B</text>
<text x="20.2" y="150.7">+3V3</text>
<text x="43.1" y="150.7">+3V3</text>
<text x="64.7" y="150.7">+3V3</text>
<text x="119.9" y="153.3">+5V</text>
<text x="131.5" y="154.5">J1</text>
<text x="124.8" y="157.1">Conn_01x20_Pin</text>
<text x="129.5" y="158.5">1</text>
<text x="33" y="163.7">D1</text>
<text x="33" y="166.3">LED</text>
<text x="55.9" y="166.3">LED</text>
<text x="55.9" y="163.7">D11</text>
<text x="77.5" y="166.3">LED</text>
<text x="77.5" y="163.7">D21</text>
<text x="111.5" y="162.2">+3V3</text>
<text x="33" y="173.9">D2</text>
<text x="55.9" y="173.9">D12</text>
<text x="77.5" y="173.9">D22</text>
<text x="33" y="176.4">LED</text>
<text x="55.9" y="176.4">LED</text>
<text x="77.5" y="176.4">LED</text>
<text x="33" y="184.1">D3</text>
<text x="55.9" y="184.1">D13</text>
<text x="77.5" y="184.1">D23</text>
<text x="33" y="186.6">LED</text>
<text x="55.9" y="186.6">LED</text>
<text x="77.5" y="186.6">LED</text>
<text x="33" y="194.2">D4</text>
<text x="33" y="196.8">LED</text>
<text x="55.9" y="196.8">LED</text>
<text x="55.9" y="194.2">D14</text>
<text x="77.5" y="196.8">LED</text>
<text x="77.5" y="194.2">D24</text>
<text x="33" y="204.4">D5</text>
<text x="33" y="206.9">LED</text>
<text x="55.9" y="206.9">LED</text>
<text x="55.9" y="204.4">D15</text>
<text x="77.5" y="206.9">LED</text>
<text x="77.5" y="204.4">D25</text>
<text x="33" y="214.5">D6</text>
<text x="55.9" y="214.5">D16</text>
<text x="77.5" y="214.5">D26</text>
<text x="119.2" y="214.2">GNDD</text>
<text x="33" y="217.1">LED</text>
<text x="55.9" y="217.1">LED</text>
<text x="77.5" y="217.1">LED</text>
<text x="33" y="224.7">D7</text>
<text x="33" y="227.2">LED</text>
<text x="55.9" y="227.2">LED</text>
<text x="55.9" y="224.7">D17</text>
<text x="77.5" y="227.2">LED</text>
<text x="77.5" y="224.7">D27</text>
<text x="33" y="234.9">D8</text>
<text x="33" y="237.4">LED</text>
<text x="55.9" y="237.4">LED</text>
<text x="55.9" y="234.9">D18</text>
<text x="77.5" y="237.4">LED</text>
<text x="77.5" y="234.9">D28</text>
<text x="33" y="245">D9</text>
<text x="55.9" y="245">D19</text>
<text x="77.5" y="245">D29</text>
<text x="33" y="247.6">LED</text>
<text x="55.9" y="247.6">LED</text>
<text x="77.5" y="247.6">LED</text>
<text x="33" y="257.7">LED</text>
<text x="33" y="255.2">D10</text>
<text x="55.9" y="257.7">LED</text>
<text x="55.9" y="255.2">D20</text>
<text x="77.5" y="257.7">LED</text>
<text x="77.5" y="255.2">D30</text>
<text x="40.6" y="261.2">R4</text>
<text x="40.6" y="263.8">R</text>
<text x="63.5" y="261.2">R5</text>
<text x="63.5" y="263.8">R</text>
<text x="85.1" y="261.2">R6</text>
<text x="85.1" y="263.8">R</text>
</g>
<g font-size="1.8">
<text x="35.5" y="28.9">LED-7</text>
<text x="71.1" y="30.1">LED-10</text>
<text x="35.5" y="40.3">LED-8</text>
<text x="72.3" y="41.6">LED-9</text>
<text x="22.5" y="61" transform="rotate(-90 22.5 61)">LED-3</text>
<text x="27.6" y="61" transform="rotate(-90 27.6 61)">LED-4</text>
<text x="32.7" y="61" transform="rotate(-90 32.7 61)">LED-5</text>
<text x="98.7" y="61" transform="rotate(-90 98.7 61)">LED-6</text>
<text x="103.8" y="62.3" transform="rotate(-90 103.8 62.3)">LED-11</text>
<text x="148.2" y="62.3" transform="rotate(-90 148.2 62.3)">LED-12</text>
<text x="120.6" y="163.5">LED-0</text>
<text x="120.6" y="166">LED-1</text>
<text x="120.6" y="168.6">LED-2</text>
<text x="120.6" y="173.6">LED-4</text>
<text x="120.6" y="171.1">LED-3</text>
<text x="120.6" y="176.2">LED-5</text>
<text x="120.6" y="178.7">LED-6</text>
<text x="120.6" y="181.3">LED-7</text>
<text x="120.6" y="183.8">LED-8</text>
<text x="120.6" y="188.9">LED-10</text>
<text x="120.6" y="191.4">LED-11</text>
<text x="120.6" y="186.3">LED-9</text>
<text x="120.6" y="196.5">LED-13</text>
<text x="120.6" y="194">LED-12</text>
<text x="120.6" y="201.6">LED-15</text>
<text x="120.6" y="199">LED-14</text>
<text x="37.8" y="274.3" transform="rotate(-90 37.8 274.3)">LED-13</text>
<text x="60.6" y="274.3" transform="rotate(-90 60.6 274.3)">LED-14</text>
<text x="82.2" y="274.3" transform="rotate(-90 82.2 274.3)">LED-15</text>
</g>
</svg>
